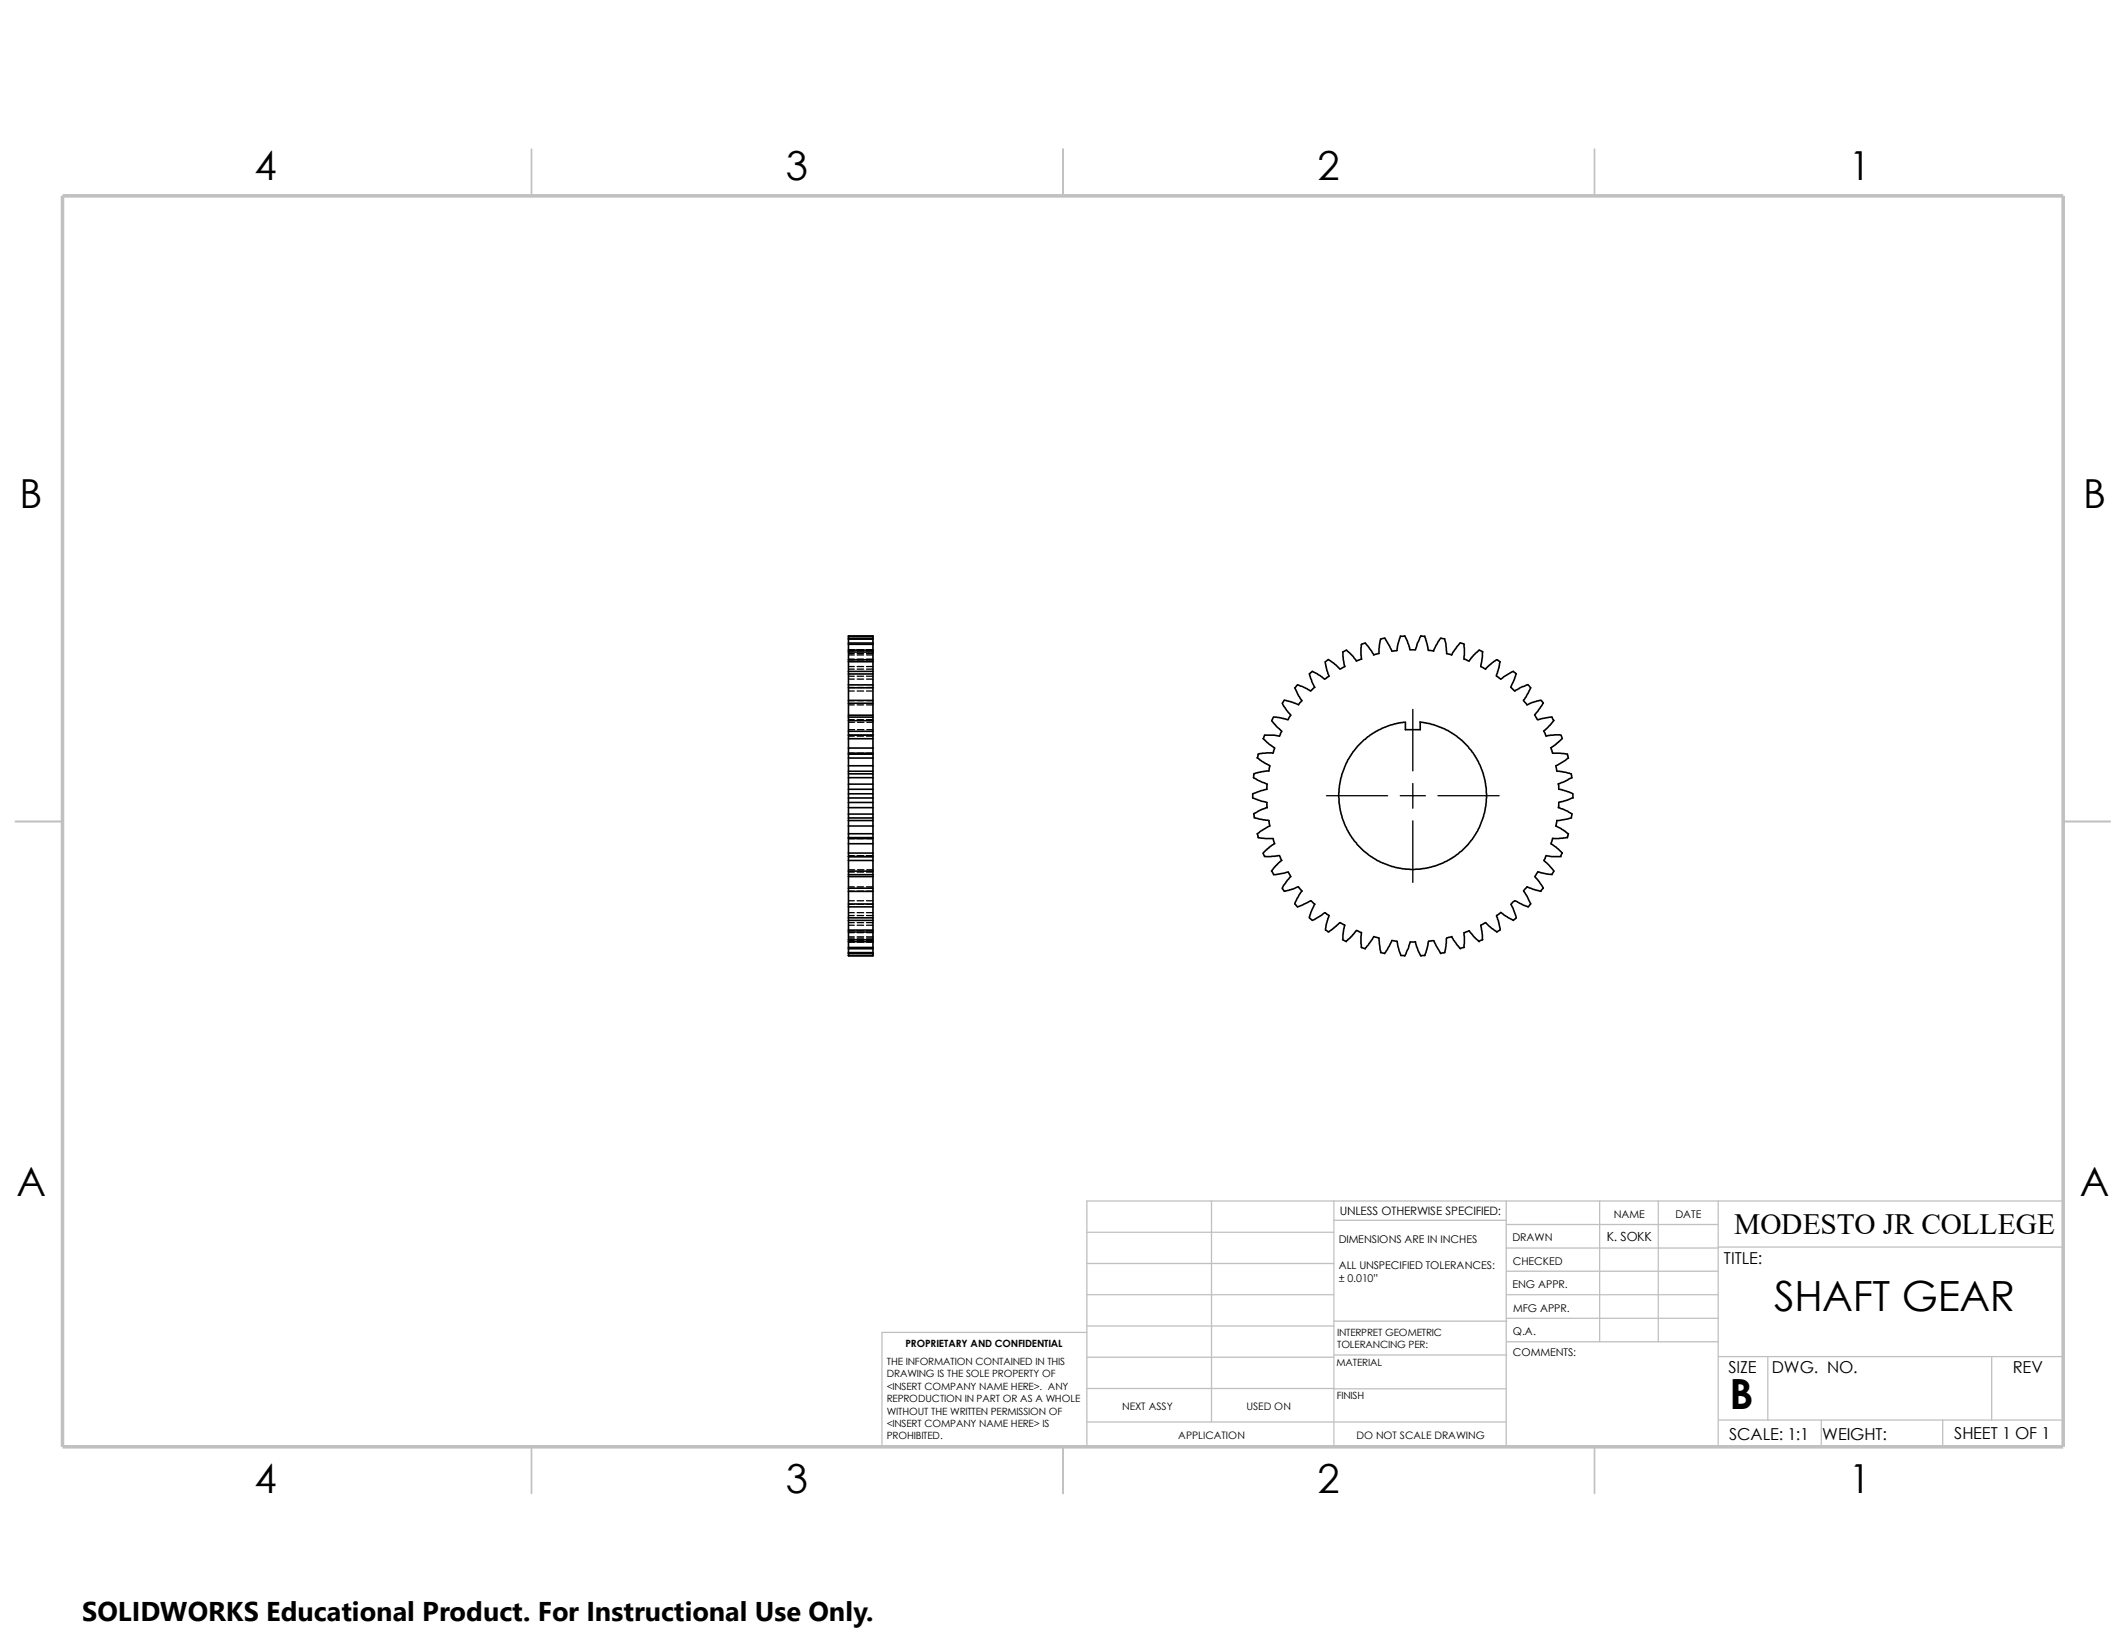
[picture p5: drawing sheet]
<svg xmlns="http://www.w3.org/2000/svg" width="279mm" height="216mm" viewBox="0 0 279 216" stroke-linecap="round" stroke-linejoin="round" font-family="sans-serif">
<g fill="none" stroke="#c0c0c0" stroke-width=".17">
<path d="M159.2 157.8v29.1M175.3 157.8v32.3M198 157.8v32.3M210.2 157.8v18.5M217.9 157.8v18.5M225.8 157.8v32.3M271.1 157.8h-128.3v32.3M142.8 161.9h32.5M142.8 170.1h32.5M142.8 166h32.5M142.8 175.1h-26.9v15M142.8 174.2h32.5"/>
<path d="M142.8 178.4h32.5M175.3 173.6h22.7M175.3 160.4h22.7M175.3 178.1h22.7M198 173.2h27.8M198 170.1h27.8M198 160.9h27.8M198 164h27.8M198 167h27.8M198 176.3h27.8M225.8 178.3h45.3M225.8 163.9h45.3"/>
<path d="M232.3 178.3v8.3M261.7 178.3v8.3M142.8 182.5h32.5M142.8 186.9h55.2M175.3 182.5h22.7M225.8 186.6h45.3M239.4 186.6v3.5M255.3 186.6v3.5"/>
</g>
<path d="M69.8 19.6v6.1M139.7 19.6v6.1M209.5 19.6v6.1M2 107.9h6.2M271.1 107.9h6.2M69.8 190.1v6.2M139.7 190.1v6.2M209.5 190.1v6.2" fill="none" stroke="#c0c0c0" stroke-width=".21"/>
<path d="M8.2 25.7h262.9v164.4h-262.9z" fill="none" stroke="#c0c0c0" stroke-width=".47"/>
<g fill="none" stroke="#000" stroke-width=".21">
<path d="M111.5 96.6h.1M111.5 94v.2M111.5 87v1.2M111.5 85.7v1M111.5 84.7v.7M111.5 84v.5M111.5 83.6v.3M111.5 99h3.2M111.5 96.6h3.2M111.5 99.1h3.2M111.5 99.6h3.2M111.5 98.3h3.2"/>
<path d="M111.5 97.1h3.2M111.5 94.2h3.2M111.5 94.7h3.2M111.5 96.1h3.2M111.5 94h3.2M111.5 92.4h3.2M111.5 92h3.2M111.5 90.4h3.2M111.5 90h3.2M111.5 88.2h3.2M111.5 88.6h3.2M111.5 87h3.2"/>
<path d="M111.5 86.7h3.2M111.5 85.7h3.2M111.5 85.4h3.2M111.5 84.7h3.2M111.5 84.5h3.2M111.5 84h3.2M111.5 83.9h3.2M111.5 83.6h3.2M111.5 99.1v.5M111.5 99.6v1M111.5 99v.1M111.5 97.1v1.2"/>
<path d="M111.5 96.6v.5M111.5 94.2v.5M111.5 94.7v1.4M111.5 98.3v.7M111.5 96.1v.5M111.5 92.4v1.6M111.5 92v.4M111.5 90v.4M111.5 90.4v1.6M111.5 88.2v.4M111.5 88.6v1.4M111.5 86.7v.3"/>
<path d="M111.5 85.4v.3M111.5 84.5v.2M111.5 83.9v.1M114.7 96.6h.1M114.7 94v.2M114.7 87v1.2M114.7 85.7v1M114.7 84.7v.7M114.7 84v.5M114.7 83.6v.3M114.7 99.1v.5M114.7 99.6v1"/>
<path d="M114.7 99v.1M114.7 97.1v1.2M114.7 96.6v.5M114.7 94.2v.5M114.7 94.7v1.4M114.7 98.3v.7M114.7 96.1v.5M114.7 92.4v1.6M114.7 92v.4M114.7 90v.4M114.7 90.4v1.6M114.7 88.2v.4"/>
<path d="M114.7 88.6v1.4M114.7 86.7v.3M114.7 85.4v.3M114.7 84.5v.2M114.7 83.9v.1M165.2 99.6l1.4 .9a.35 .35 0 0 1 .3 .2 .35 .35 0 0 1-.1 .3v.3M166 97.1l1.5 1.2-.2 .7M167.3 99l-.9-.1-.6 .1a.35 .35 0 0 0-.5 .4l-.1 .2M168.8 92a.5 .5 0 0 0-.1 .8l.9 1.2-.3 .6M168.8 92l1 .2 .8 .4M169.2 94.6l-1.3-.3a.42 .42 0 0 0-.6 0 .42 .42 0 0 0 0 .6l1.1 1.2-.3 .6-.7-.1h-1.2l-.2 .5M170.1 90.4l.6 1.1 .4 .6"/>
<path d="M170.2 90.4l.1-.1a.31 .31 0 0 1 .2-.3 .31 .31 0 0 1 .4 .1l.9 .4 .4 .3M171.1 92l-.5 .6M172.1 88.5l.3 1 .4 .8M172.1 88.6l.1-.2a.35 .35 0 0 1 .6 0l1.3 .8M172.8 90.3l-.5 .5M174.2 87l.2 1.1 .3 .8-.6 .3M174.6 86.7l-.4 .3M174.6 86.7l.7 .4 .8 .8M176.5 85.6v.7l.2 1a.34 .34 0 0 1-.3 .5l-.3 .1M178.9 84.7v1.4v.5l-.6 .3-.5-.6-.8-.9-.5 .3M178.9 84.7l.5-.2 .9 1.1 .2 .5M181.2 85.9l-.6 .2"/>
<path d="M181.4 83.9l-.2 1.3v.7M184.1 83.6l-.4 1.2-.1 .7h-.2a.5 .5 0 0 1-.7-.4l-.7-1.2-.5 .1M184.1 83.6h.2a.33 .33 0 0 1 .5 .3l.5 1.5M185.3 85.4h.7l.6-1.6 .1-.2h.2a.26 .26 0 0 1 .3 0 .26 .26 0 0 1 .1 .3l.4 1.6M186.6 94.9l1.7 .3 2 .8 1.8 1.2 .9 1 1.3 1.8 .6 1.7 .4 1.8v2l-.3 1.7-.8 2-1.2 1.8-1 .9-1.8 1.3-1.7 .6-1.9 .4h-1.9l-1.7-.3-2-.8-1.8-1.3-.9-.9-1.3-1.8-.6-1.7-.4-1.9v-1.9l.3-1.7 .8-2 1.3-1.8 1.3-1.3 2-1.1 1.1-.5 1.3-.2 .6-.1v1h1.9v-1M187.7 85.5l.7 .1M189.9 84l.1 .7 .1 1.2 .7 .2M189.9 83.9h-.1a.55 .55 0 0 0-.8 .4l-.6 1.3M191.9 84.5l-.9 1.2-.2 .4M191.9 84.5l.5 .1M192.4 84.7v1.9l.6 .3M194.9 85.6l-.5-.2-.7 .7-.6 .8"/>
<path d="M194.9 85.7l-.3 1.5a.45 .45 0 0 0 .5 .6l.1 .1 1.1-.9a.47 .47 0 0 1 .6-.2 .34 .34 0 0 1 .2 .5l-.5 1.5M196.7 88.9l.5 .3 1.3-.8a.45 .45 0 0 1 .7 .1l.1 .1-.2 .6-.6 1.1M200.2 92.1l.5 .5M200.7 92.6l.7-.3 .7-.2a.46 .46 0 0 1 .7 .3l-1.1 1.5M200.8 90l-1.5 .6a.36 .36 0 0 1-.3 .2 .36 .36 0 0 1-.3-.3l-.1-.2M200.8 90l.2 .1a.35 .35 0 0 1 0 .6l-.5 .9-.3 .4M201.7 94l.1 .1a.47 .47 0 0 0 .8 .3l1.4-.2 .2 .5M202.9 96.1l.1 .2a.35 .35 0 0 0 .2 .4 .35 .35 0 0 0 .4-.1h.7h.8M203.8 98.3l.2 .7 2 .1 .1 .3v.2l-.4 .3-1.2 .7 .1 .7M204.2 94.7l-1.3 1.4M205.1 96.6l.2 .4M205.3 97.1l-.8 .7-.7 .5"/>
<path d="M111.5 112.6h.1M111.5 114.9v.3M111.5 110.2h3.2M111.5 112.6h3.2M111.5 104.3h3.2M111.5 104.9h3.2M111.5 103.7h3.2M111.5 105.5h3.2M111.5 103h3.2M111.5 102.2h3.2M111.5 101.7h3.2M111.5 107.5h3.2"/>
<path d="M111.5 107h3.2M111.5 106.1h3.2M111.5 101.3h3.2M111.5 107.8h3.2M111.5 100.6h3.2M111.5 109.6h3.2M111.5 110.1h3.2M111.5 108.5h3.2M111.5 112.1h3.2M111.5 110.9h3.2M111.5 113.1h3.2M111.5 114.5h3.2"/>
<path d="M111.5 114.9h3.2M111.5 117.1h3.2M111.5 116.7h3.2M111.5 115.2h3.2M111.5 118.8h3.2M111.5 119.2h3.2M111.5 104.3v.6M111.5 103.7v.6M111.5 104.9v.6M111.5 102.2v.8M111.5 101.7v.5M111.5 107v.5"/>
<path d="M111.5 106.1v.9M111.5 101.3v.4M111.5 107.5v.3M111.5 109.6v.5M111.5 108.5v1.1M111.5 110.1v.1M111.5 112.1v.5M111.5 110.9v1.2M111.5 103v.7M111.5 105.5v.6M111.5 100.6v.7M111.5 107.8v.7"/>
<path d="M111.5 113.1v1.4M111.5 114.5v.4M111.5 110.2v.7M111.5 112.6v.5M111.5 116.7v.4M111.5 115.2v1.5M111.5 117.1v1.7M111.5 118.8v.4M111.5 119.2v1.4M114.7 112.6h.1M114.7 114.9v.3M114.7 104.3v.6"/>
<path d="M114.7 103.7v.6M114.7 104.9v.6M114.7 102.2v.8M114.7 101.7v.5M114.7 107v.5M114.7 106.1v.9M114.7 101.3v.4M114.7 107.5v.3M114.7 109.6v.5M114.7 108.5v1.1M114.7 110.1v.1M114.7 112.1v.5"/>
<path d="M114.7 110.9v1.2M114.7 103v.7M114.7 105.5v.6M114.7 100.6v.7M114.7 107.8v.7M114.7 113.1v1.4M114.7 114.5v.4M114.7 110.2v.7M114.7 112.6v.5M114.7 116.7v.4M114.7 115.2v1.5M114.7 117.1v1.7"/>
<path d="M114.7 118.8v.4M114.7 119.2v1.4M164.7 102.2l1.8 .8v.7l-1.4 .4a.47 .47 0 0 0-.5 .7v.1l1.2 .4 .7 .2v.6l-.7 .3-.7 .4a.41 .41 0 0 0-.3 .6v.1M164.8 101.6v.6M164.8 107.4l1.5 .4a.32 .32 0 0 1 .4 0 .32 .32 0 0 1 .1 .4l.1 .3-1.7 1.1 .2 .5 1.9 .1 .1 .4a.3 .3 0 0 1 0 .3 .3 .3 0 0 1-.3 .2l-1.1 1M166 112.1l.2 .5M166.2 112.5h1.7a.34 .34 0 0 1 .4 .4l.1 .2-.9 .9-.4 .5M166.7 101.3l-1.2 .2-.7 .2M167.1 114.5l.3 .4 1.9-.3 .1 .2a.4 .4 0 0 1 0 .7l-.6 .7a.49 .49 0 0 0-.3 .5 .49 .49 0 0 0 .3 .4M168.8 117.1l1.4-.4a.37 .37 0 0 1 .4-.2 .37 .37 0 0 1 .3 .3l.2 .3-.7 1.1a.49 .49 0 0 0 0 .8l.1 .2 1.4-.6a.53 .53 0 0 1 .8 .1l.1 .1M172.8 118.8l-.2 .4a2.89 2.89 0 0 0-.5 1.4l.1 .1a.45 .45 0 0 0 .7 0l1.2-.8 .3 .2a.27 .27 0 0 1 .3 .2 .27 .27 0 0 1-.2 .4l-.3 1.2a.43 .43 0 0 0 .4 .6M197.2 119.9l-.2 .2a.27 .27 0 0 0-.3 .2 .27 .27 0 0 0 .1 .4l.3 1.5"/>
<path d="M200.7 116.5l1.8 .6M200.7 116.5l-.5 .6 1 1.6M201.2 118.8l-.4 .4-1.3-.6a.45 .45 0 0 0-.4-.2 .45 .45 0 0 0-.4 .3l-.1 .1 .6 1.6a.49 .49 0 0 1-.3 .5l-.7-.3-1-.7M202.1 114.6l-.4 .6 1.1 1.5-.3 .4M202.1 114.6l1.9 .3M204 110.2l-.2 .7 .7 .4 .8 .8M204.6 101.3l1.1 .2 .8 .2M204.8 103l.1 .3a.32 .32 0 0 0 0 .4 .32 .32 0 0 0 .3 .1l1.5 .5M205.1 112.6h-1.2l-.7-.2-.3 .7 1.3 1.4-.3 .4M205.3 112.1l-.2 .4M206.1 109.6v.2a.39 .39 0 0 1-.5 .3l-.7 .1h-.9M206.5 101.7v.2a.34 .34 0 0 1-.3 .5l-.7 .3-.7 .3"/>
<path d="M206.6 107l-.1 .5-1.9 .3-.1 .5a.37 .37 0 0 0 .4 .5l1.2 .8M206.7 104.3v.2a.3 .3 0 0 1-.3 .4l-1.2 .5a.38 .38 0 0 0-.4 .2 .38 .38 0 0 0 .1 .4l-.1 .1 .6 .2 1.2 .6M111.5 120.9v1.3M111.5 122.5v1M111.5 123.7v.8M111.5 124.7v.5M111.5 125.3v.3M111.5 120.6h3.2M111.5 120.9h3.2M111.5 122.2h3.2M111.5 122.5h3.2M111.5 123.5h3.2"/>
<path d="M111.5 123.7h3.2M111.5 124.5h3.2M111.5 124.7h3.2M111.5 125.2h3.2M111.5 125.3h3.2M111.5 125.6h3.2M111.5 120.6v.3M111.5 122.2v.3M111.5 123.5v.2M111.5 124.5v.2M111.5 125.2v.1M114.7 120.9v1.3"/>
<path d="M114.7 122.5v1M114.7 123.7v.8M114.7 124.7v.5M114.7 125.3v.3M114.7 120.6v.3M114.7 122.2v.3M114.7 123.5v.2M114.7 124.5v.2M114.7 125.2v.1M176.4 123.5l.6 .2M176.7 121.5l-.2 1.3v.7M176.7 121.6l-.2-.1a.4 .4 0 0 0-.7 0l-1.2 .9"/>
<path d="M178.3 122.3l.6 .3M178.3 122.3l-.7 .8-.7 .6M178.9 122.6v1.4v.5M180.6 123.1l.6 .2 .3 1.9M180.6 123.1l-1.2 1.6-.5-.2M181.4 125.2l.6 .1M182.9 123.6l.7 .1 .3 1.4a.51 .51 0 0 0 .6 .5l.2-.2 .6-1.6h.7M182.9 123.6l-.6 1.2-.4 .5M186 123.7l.1 .5a2.95 2.95 0 0 0 .7 1.4h.1a.3 .3 0 0 0 .4-.1 .3 .3 0 0 0 .1-.3l.3-1a.36 .36 0 0 1 0-.4 .36 .36 0 0 1 .4-.1l.3-.1 1 1.7M190.8 123.1h-.3a.55 .55 0 0 0-.4 .9l-.2 1.2-.6 .1M190.8 123.1l.3 .5 .8 1.1M194.4 123.7l-.7-.6-.6-.8-.4 .2a.38 .38 0 0 0-.3 .6v1.4l-.5 .1"/>
<path d="M194.9 123.5l-.5 .2M195.2 121.2l1.5 1.3 .4-.3M195.2 121.2l-.2 .2a.38 .38 0 0 0-.3 .6l.1 1.5"/>
</g>
<g fill="none" stroke="#000" stroke-width=".17">
<path d="M111.5 99h.8M111.5 96.7h.8M111.5 94.6h.8M111.5 92.1h.8M111.5 92.6h.8M111.5 90.3h.8M111.5 90.8h.8M111.5 88.9h.8M111.5 89.2h.8M111.5 94.9h.8M111.5 87.6h.8M111.5 87.9h.8"/>
<path d="M111.5 86.6h.8M111.5 86.9h.8M111.5 85.9h.8M111.5 86.1h.8M111.5 85.5h.8M111.5 85.6h.8M111.5 95.9h.8M111.5 85.4h.8M112.6 99h.9M112.6 96.7h.9M112.6 94.6h.9M112.6 92.1h.9"/>
<path d="M112.6 92.6h.9M112.6 90.3h.9M112.6 90.8h.9M112.6 88.9h.9M112.6 89.2h.9M112.6 87.6h.9M112.6 87.9h.9M112.6 86.6h.9M112.6 86.9h.9M112.6 85.9h.9M112.6 86.1h.9M112.6 85.5h.9"/>
<path d="M112.6 85.6h.9M112.6 85.4h.9M112.7 94.9h.8M112.7 95.9h.8M113.9 99h.8M113.9 96.7h.8M113.9 94.6h.8M113.9 92.1h.8M113.9 92.6h.8M113.9 90.3h.8M113.9 90.8h.8M113.9 88.9h.8"/>
<path d="M113.9 89.2h.8M113.9 87.6h.8M113.9 87.9h.8M113.9 86.6h.8M113.9 86.9h.8M113.9 85.9h.8M113.9 86.1h.8M113.9 85.5h.8M113.9 85.6h.8M113.9 85.4h.8M113.9 94.9h.8M113.9 95.9h.8"/>
<path d="M185.7 93.2v8.1M111.5 110.2h.8M111.5 112.4h.8M111.5 114.6h.8M111.5 117.1h.8M111.5 116.5h.8M111.5 118.8h.8M111.5 118.4h.8M111.5 119.9h.8M111.5 114.3h.8M112.6 110.2h.9M112.6 112.4h.9"/>
<path d="M112.6 114.6h.9M112.6 117.1h.9M112.6 116.5h.9M112.6 118.8h.9M112.6 118.4h.9M112.6 119.9h.9M112.7 114.3h.8M113.9 110.2h.8M113.9 112.4h.8M113.9 114.6h.8M113.9 117.1h.8M113.9 116.5h.8"/>
<path d="M113.9 118.8h.8M113.9 118.4h.8M113.9 119.9h.8M113.9 114.3h.8M174.3 104.6h8.1M184 104.6h3.3M185.7 103v3.2M185.7 107.9v8.1M189 104.6h8M111.5 120.3h.8M111.5 121.6h.8M111.5 121.2h.8"/>
<path d="M111.5 122.6h.8M111.5 122.3h.8M111.5 123.3h.8M111.5 123.1h.8M111.5 123.7h.8M111.5 123.6h.8M111.5 123.8h.8M112.6 120.3h.9M112.6 121.6h.9M112.6 121.2h.9M112.6 122.6h.9M112.6 122.3h.9"/>
<path d="M112.6 123.3h.9M112.6 123.1h.9M112.6 123.7h.9M112.6 123.6h.9M112.6 123.8h.9M113.9 120.3h.8M113.9 121.6h.8M113.9 121.2h.8M113.9 122.6h.8M113.9 122.3h.8M113.9 123.3h.8M113.9 123.1h.8"/>
<path d="M113.9 123.7h.8M113.9 123.6h.8M113.9 123.8h.8"/>
</g>
<path d="M10.8 209.2h104.1v6.7h-104.1z" fill="#fff"/>
<g font-size="5.5">
<text x="233.2" y="172.3">SHAFT GEAR</text>
<text x="227.3" y="185.2">B</text>
</g>
<g font-size="5.3">
<text x="33.4" y="23.7">4</text>
<text x="103.3" y="23.7">3</text>
<text x="173.1" y="23.7">2</text>
<text x="243" y="23.7">1</text>
<text x="2.6" y="66.8">B</text>
<text x="273.8" y="66.8">B</text>
<text x="2.2" y="157.2">A</text>
<text x="273.3" y="157.2">A</text>
<text x="33.4" y="196.2">4</text>
<text x="103.3" y="196.2">3</text>
<text x="173.1" y="196.2">2</text>
<text x="243" y="196.2">1</text>
</g>
<text font-size="3.9" x="227.9" y="162.2">MODESTO JR COLLEGE</text>
<text font-size="3.6" x="10.8" y="213">SOLIDWORKS Educational Product. For Instructional Use Only.</text>
<g font-size="2.2">
<text x="226.6" y="166.1">TITLE:</text>
<text x="227.2" y="180.4">SIZE</text>
<text x="232.8" y="180.4">DWG. NO.</text>
<text x="264.5" y="180.5">REV</text>
<text x="227.2" y="189.2">SCALE: 1:1</text>
<text x="239.5" y="189.2">WEIGHT:</text>
<text x="256.8" y="189.1">SHEET 1 OF 1</text>
</g>
<text font-size="1.7" x="211.2" y="163">K. SOKK</text>
<text font-size="1.5" x="176.1" y="159.7">UNLESS OTHERWISE SPECIFIED:</text>
<g font-size="1.4">
<text x="212.1" y="160">NAME</text>
<text x="220.2" y="160.1">DATE</text>
<text x="175.9" y="166.8">ALL UNSPECIFIED TOLERANCES:</text>
<text x="175.9" y="163.4">DIMENSIONS ARE IN INCHES</text>
<text x="198.8" y="163.1">DRAWN</text>
<text x="198.8" y="166.3">CHECKED</text>
<text x="175.9" y="168.5">± 0.010”</text>
<text x="198.8" y="169.3">ENG APPR.</text>
<text x="198.8" y="172.4">MFG APPR.</text>
<text x="198.8" y="178.1">COMMENTS:</text>
<text x="198.8" y="175.4">Q.A.</text>
<text x="147.5" y="185.3">NEXT ASSY</text>
<text x="163.8" y="185.3">USED ON</text>
<text x="154.9" y="189.1">APPLICATION</text>
<text x="178.3" y="189.1">DO NOT SCALE DRAWING</text>
</g>
<g font-size="1.3">
<text x="116.5" y="179.3">THE INFORMATION CONTAINED IN THIS</text>
<text x="119" y="177">PROPRIETARY AND CONFIDENTIAL</text>
<text x="175.6" y="179.5">MATERIAL</text>
<text x="175.7" y="175.5">INTERPRET GEOMETRIC</text>
<text x="175.7" y="177.1">TOLERANCING PER:</text>
<text x="116.5" y="181">DRAWING IS THE SOLE PROPERTY OF</text>
<text x="116.5" y="182.6">&lt;INSERT COMPANY NAME HERE&gt;. ANY</text>
<text x="116.5" y="184.2">REPRODUCTION IN PART OR AS A WHOLE</text>
<text x="116.5" y="185.9">WITHOUT THE WRITTEN PERMISSION OF</text>
<text x="175.7" y="183.9">FINISH</text>
<text x="116.5" y="187.5">&lt;INSERT COMPANY NAME HERE&gt; IS</text>
<text x="116.5" y="189.1">PROHIBITED.</text>
</g>
</svg>
